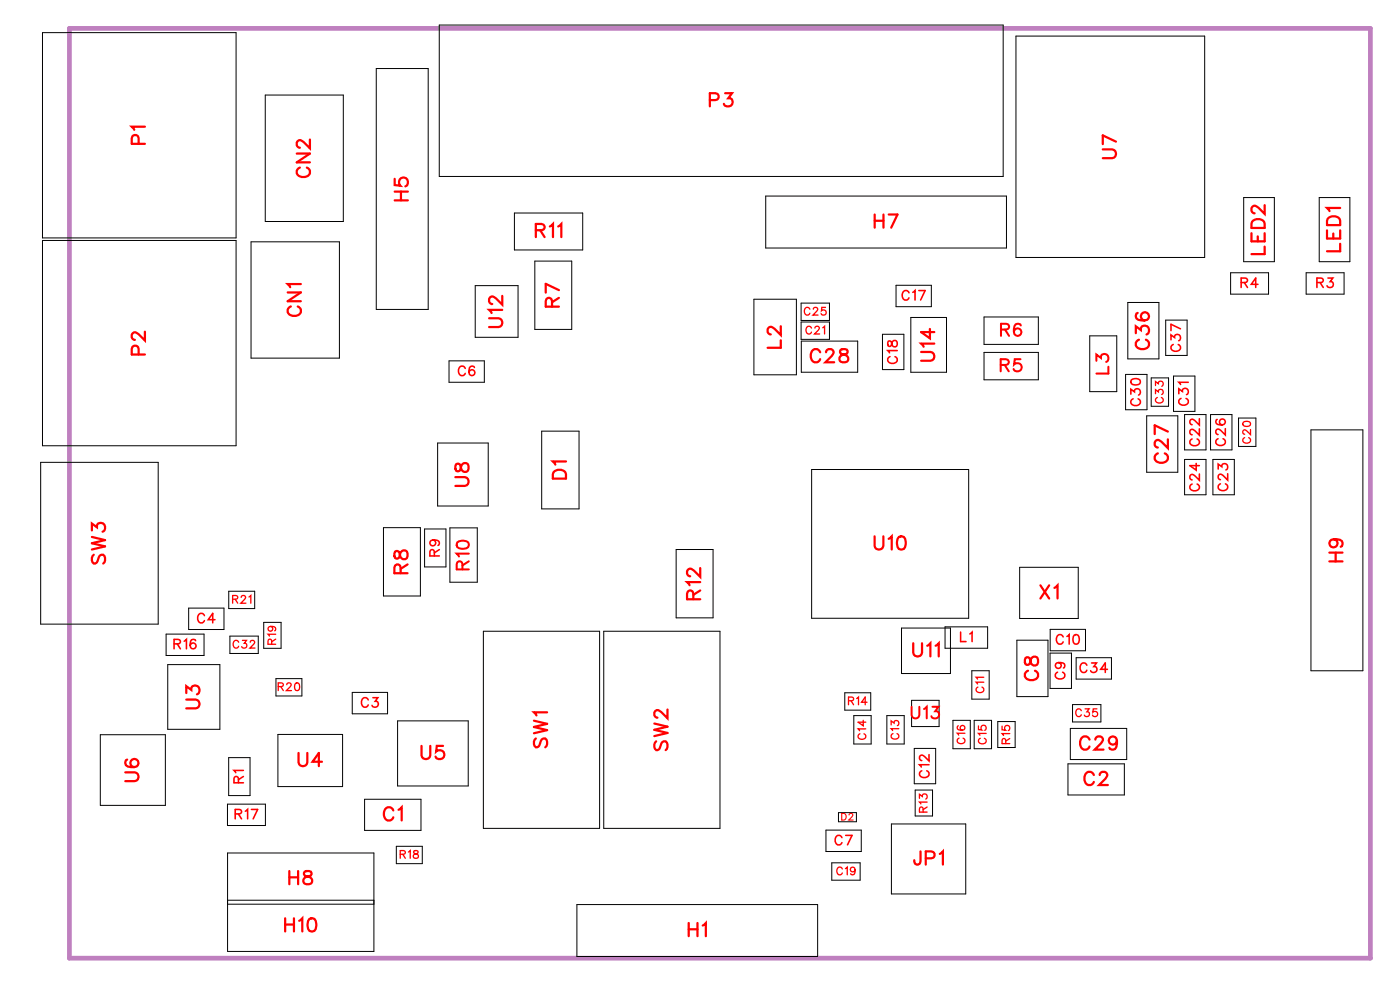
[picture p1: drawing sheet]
<svg xmlns="http://www.w3.org/2000/svg" width="75mm" height="54mm" viewBox="0 0 75 54" stroke-linecap="round" stroke-linejoin="round" font-family="sans-serif">
<path d="M3.7 1.5h70v50h-70z" fill="none" stroke="#bf80bf" stroke-width=".25"/>
<g fill="none" stroke="#000" stroke-width=".05">
<path d="M2.3 1.8h10.4v11h-10.4zM2.3 12.9h10.4v11.1h-10.4zM13.5 13h4.8v6.3h-4.8zM14.3 5.1h4.2v6.8h-4.2zM20.2 3.7h2.8v12.9h-2.8zM23.6 1.3h30.4v8.2h-30.4zM24.2 19.4h1.9v1.2h-1.9zM25.6 15.4h2.3v2.7h-2.3zM27.7 11.5h3.7v1.9h-3.7zM28.8 14h2v3.7h-2zM40.6 16.1h2.3v4.1h-2.3zM41.2 10.5h13v2.8h-13z"/>
<path d="M43.1 16.3h1.5v.9h-1.5zM43.1 17.3h1.5v.9h-1.5zM43.1 18.3h3v1.7h-3zM47.5 18h1.1v1.9h-1.1zM48.2 15.3h1.9v1.2h-1.9zM49 17.1h1.9v2.9h-1.9zM52.9 17h3v1.5h-3zM52.9 19h3v1.4h-3zM54.7 1.9h10.1v11.9h-10.1zM58.6 18.1h1.5v3h-1.5zM60.7 16.3h1.7v3h-1.7zM62.7 17.2h1.2v1.9h-1.2z"/>
<path d="M66.2 14.7h2.1v1.1h-2.1zM66.9 10.6h1.7v3.5h-1.7zM70.3 14.7h2v1.1h-2zM71 10.6h1.6v3.5h-1.6zM2.2 24.9h6.3v8.7h-6.3zM5.4 39.5h3.5v3.8h-3.5zM8.9 34.1h2.1v1.1h-2.1zM9 35.7h2.8v3.5h-2.8zM10.2 32.7h1.9v1.2h-1.9zM12.3 31.8h1.4v.9h-1.4zM12.4 34.2h1.5v.9h-1.5zM14.2 33.5h.9v1.4h-.9z"/>
<path d="M14.8 36.5h1.4v.9h-1.4zM15 39.5h3.4v2.8h-3.4zM19 37.2h1.9v1.2h-1.9zM20.6 28.4h2v3.6h-2zM21.4 38.8h3.8v3.5h-3.8zM22.8 28.4h1.2v2.1h-1.2zM23.5 23.8h2.8v3.4h-2.8zM24.2 28.4h1.5v2.9h-1.5zM26 33.9h6.3v10.6h-6.3zM29.1 23.2h2.1v4.2h-2.1zM32.5 33.9h6.2v10.6h-6.2zM36.4 29.6h2v3.6h-2z"/>
<path d="M43.7 25.2h8.4v8h-8.4zM45.5 37.3h1.4v.9h-1.4zM45.9 38.5h1v1.5h-1zM47.7 38.5h1v1.5h-1zM48.5 33.8h2.6v2.4h-2.6zM49 37.7h1.5v1.4h-1.5zM50.8 33.7h2.3v1.2h-2.3zM51.3 38.7h.9v1.6h-.9zM52.3 36.1h.9v1.5h-.9zM52.4 38.7h1v1.6h-1zM53.7 38.8h.9v1.4h-.9zM54.7 34.4h1.7v3.1h-1.7z"/>
<path d="M54.9 30.5h3.1v2.8h-3.1zM56.5 35.1h1.2v1.9h-1.2zM56.5 33.8h1.9v1.2h-1.9zM57.6 39.2h3v1.6h-3zM57.7 37.9h1.5v.9h-1.5zM57.9 35.4h1.9v1.1h-1.9zM60.6 20.1h1.1v1.9h-1.1zM61.7 22.4h1.7v3h-1.7zM61.9 20.3h1v1.5h-1zM63.1 20.2h1.2v1.9h-1.2zM63.7 22.3h1.2v1.9h-1.2zM63.7 24.7h1.2v1.9h-1.2z"/>
<path d="M65.1 22.3h1.2v1.9h-1.2zM65.3 24.7h1.1v1.9h-1.1zM66.6 22.5h1v1.5h-1zM70.5 23.1h2.8v13h-2.8zM12.2 43.2h2.1v1.2h-2.1zM12.2 48.6h7.9M12.2 45.9h7.9v5.3h-7.9zM12.2 48.4h7.9M12.3 40.7h1.2v2.1h-1.2zM19.6 43h3.1v1.7h-3.1zM21.3 45.5h1.4v.9h-1.4zM31 48.6h13v2.8h-13z"/>
<path d="M44.4 44.6h1.9v1.2h-1.9zM44.8 46.4h1.5v.9h-1.5zM45.1 43.7h1v.5h-1zM48 44.3h4v3.8h-4zM49.2 40.2h1.1v1.9h-1.1zM49.2 42.5h1v1.4h-1zM57.5 41.1h3v1.6h-3z"/>
</g>
<g fill="none" stroke="#f00" stroke-width=".12">
<path d="M7.5 7.7l-.1-.4h-.2l-.1 .4h.7M7.5 19.1l-.1-.4-.2-.1-.1 .5h.7M7.8 6.8h-.7l.1 .2M7.8 17.8v.5l-.3-.3-.3-.1-.1 .1v.1l.2 .2M15.5 15.7h.7l-.7 .5h.7M15.6 16.5a.26 .26 0 0 0-.1 .3 .26 .26 0 0 0 .3 .2h.1a.26 .26 0 0 0 .3-.2 .26 .26 0 0 0-.2-.3M16 8.3h.7l-.7 .4h.7M16.1 9a.26 .26 0 0 0-.1 .3 .26 .26 0 0 0 .2 .2h.2a.26 .26 0 0 0 .3-.2 .26 .26 0 0 0-.2-.3M16.2 15.3h-.7l.1 .1M16.7 7.5v.5l-.4-.4-.2-.1-.1 .2v.1l.1 .1M21.2 9.6v.4h.3a.25 .25 0 0 1 0-.4 .25 .25 0 0 1 .4 .1 .25 .25 0 0 1-.1 .3M21.2 10.8h.7"/>
<path d="M21.2 10.3h.7M21.6 10.3v.5M26.3 17.1h.5l.2 .2-.1 .3h-.6M27 16.7h-.7l.2 .1M27 15.9v.5l-.3-.4-.2-.1-.2 .2v.1l.2 .1M28.8 12.4l.4-.1 .1-.1-.2-.2h-.3v.8M29.1 12.4l.2 .4M29.6 12.2l.2-.2v.8M29.7 16.5v-.4l-.2-.1-.1 .2v.3h.7M30 12.2l.2-.2v.8M30.1 16l-.4 .3M30.1 15.6l-.7-.3v.4"/>
<path d="M38.2 5.4l.4-.1v-.2l-.4-.1v.7M39 5h.4l-.2 .3a.24 .24 0 0 1 .2 .4 .25 .25 0 0 1-.5-.1M42 17.5v.5l-.3-.3-.3-.1-.1 .1v.1l.2 .2M42 18.3v.4h-.7M44.1 18.9a.26 .26 0 0 0-.3-.1 .26 .26 0 0 0-.2 .2v.2a.26 .26 0 0 0 .2 .3 .26 .26 0 0 0 .3-.2M44.4 18.9l.2-.1h.1l.2 .1-.1 .2-.4 .4h.5M45.2 18.8v.2l.3 .1 .1 .1a.24 .24 0 0 1-.2 .3 .24 .24 0 0 1-.2-.3l.4-.3v-.1zM47.1 11.5v.7M47.1 11.9h.4M47.5 11.5v.7M47.8 11.5h.5l-.3 .7M49.6 18.9h.5l.2 .2-.1 .3h-.6"/>
<path d="M50 17.7v.5l-.4-.3h.7M50.3 18.5h-.7l.1 .1M59.3 8h.5l.2 .2-.1 .3h-.6M60 7.6l-.7-.3v.5M61.1 17.9v-.4l.3 .2a.24 .24 0 0 1 .4-.1 .24 .24 0 0 1-.1 .4M61.2 16.8l-.1 .1a.35 .35 0 0 0 .3 .4 .35 .35 0 0 0 .4-.3 .22 .22 0 0 0-.2-.2 .22 .22 0 0 0-.2 .2 .22 .22 0 0 0 .2 .2M61.3 18.3a.26 .26 0 0 0-.2 .3 .26 .26 0 0 0 .3 .2h.2a.26 .26 0 0 0 .2-.2 .26 .26 0 0 0-.1-.3M67.3 12.5v.5h.7v-.5M67.4 11.9l.2-.1 .3 .1 .1 .4h-.7zM67.7 12.7v.3M68 11v.5l-.3-.3-.2-.1-.2 .1v.1l.2 .2M68 13.3v.4h-.7"/>
<path d="M71.4 12.4v.4h.7v-.4M71.5 11.7l.2-.1 .3 .1 .1 .4h-.7zM71.7 12.6v.2M72.1 11.2h-.7l.1 .2M72.1 13.1v.4h-.7M4.9 28.5v-.3l.3 .2a.24 .24 0 0 1 .4-.2 .24 .24 0 0 1-.1 .4M4.9 28.9l.8 .1-.8 .2 .8 .2-.8 .1M5 29.8l-.1 .2 .1 .3 .2-.1 .3-.4h.1l.1 .2-.1 .3M10 37.6h.5l.2 .2-.1 .3h-.6M10 37.3v-.4l.3 .2a.24 .24 0 0 1 .4-.2 .24 .24 0 0 1-.1 .4M21.3 29.7v.3h.1l.3-.4a.24 .24 0 0 1 .2 .2 .24 .24 0 0 1-.2 .3l-.1-.1-.1-.3zM21.6 30.8l-.1-.4h-.1l-.2 .1v.3h.7"/>
<path d="M21.9 30.4l-.3 .2M24.5 25.7h.5l.2 .2-.1 .2h-.6M24.5 25v.3h.2l.3-.4a.24 .24 0 0 1 .2 .2 .24 .24 0 0 1-.2 .3l-.2-.1-.1-.3zM28.7 38.8l.7 .1-.7 .2 .7 .2-.7 .1M28.8 39.7l-.1 .2 .1 .3 .2-.1 .2-.4h.1l.1 .2-.1 .3M29.4 38.3h-.7l.2 .2M29.8 25.3h.2h.4l.1 .4h-.8zM30.5 24.8h-.8l.2 .2M35.2 38.9l.7 .2-.7 .1 .7 .2-.7 .2M35.3 39.9l-.1 .1 .1 .3h.2l.1-.4h.2l.1 .1-.1 .3M35.9 38.2v.4l-.3-.3-.3-.1-.1 .1v.2l.2 .1M37.3 32.2v-.4h-.2l-.1 .1v.3h.7"/>
<path d="M37.7 31.3h-.7l.1 .2M37.7 30.5v.5l-.4-.3-.2-.1-.1 .1v.2l.1 .1M37.7 31.8l-.4 .2M47.1 28.8v.5l.2 .3 .2-.1v-.7M47.8 29l.2-.2v.8M48.4 28.9l.1-.1a.37 .37 0 0 1 .2 .4 .37 .37 0 0 1-.2 .4 .45 .45 0 0 1-.1-.7zM49.1 34.6v.5l.2 .2 .3-.1v-.6M49.9 34.7l.2-.1v.7M50.3 34.7l.2-.1v.7M55.2 35.4v.3l.1 .1 .3-.5a.24 .24 0 0 1 .3 .2 .24 .24 0 0 1-.3 .3l-.1-.1-.1-.3zM55.3 36.1a.26 .26 0 0 0-.2 .3 .26 .26 0 0 0 .3 .2h.2a.26 .26 0 0 0 .3-.2 .26 .26 0 0 0-.2-.3M56 31.5l.5 .7"/>
<path d="M56.5 31.5l-.5 .7M56.7 31.6l.2-.1v.7M58.6 39.8a.26 .26 0 0 0-.3-.2 .26 .26 0 0 0-.2 .3v.1a.26 .26 0 0 0 .2 .3 .26 .26 0 0 0 .3-.2M58.9 39.8l.2-.2h.1l.1 .1-.1 .3-.3 .3h.5M60.1 39.8a.22 .22 0 0 1-.3 .2 .22 .22 0 0 1-.1-.3 .22 .22 0 0 1 .4 0v.1a.34 .34 0 0 1-.3 .5l-.1-.1M62.3 24.4a.26 .26 0 0 0-.2 .3 .26 .26 0 0 0 .3 .2h.2a.26 .26 0 0 0 .2-.2 .26 .26 0 0 0-.1-.3M62.8 23.6v.5l-.3-.3-.2-.1-.2 .1v.1l.2 .2M62.8 23.2l-.7-.3v.4M71.5 30.2h.7M71.5 29.7h.7M71.8 29a.22 .22 0 0 1 .2 .3 .22 .22 0 0 1-.4 .1 .22 .22 0 0 1 0-.4h.2a.34 .34 0 0 1 .4 .3l-.1 .1M71.9 29.7v.5"/>
<path d="M6.7 41.5h.5l.3 .2-.1 .3h-.7M6.8 40.8v.1a.35 .35 0 0 0 .2 .4 .35 .35 0 0 0 .5-.3 .22 .22 0 0 0-.3-.2 .22 .22 0 0 0-.2 .2 .22 .22 0 0 0 .2 .3M15.3 49.4v.7M15.3 49.7h.5M15.6 46.8v.7M15.6 47.2h.4M15.8 49.4v.7M16 46.8v.7M16.1 40.5v.5l.2 .2 .2-.1v-.6M16.1 49.5l.2-.1v.7M16.4 46.9v.2l.3 .1 .1 .1a.24 .24 0 0 1-.2 .3 .24 .24 0 0 1-.3-.3l.5-.3-.1-.1zM16.6 49.4h.2a.37 .37 0 0 1 .2 .3 .37 .37 0 0 1-.2 .4 .45 .45 0 0 1-.2-.7z"/>
<path d="M17.3 41h-.5l.4-.5v.7M21.2 43.6a.26 .26 0 0 0-.3-.2 .26 .26 0 0 0-.2 .3v.2a.26 .26 0 0 0 .2 .2 .26 .26 0 0 0 .3-.1M21.4 43.5l.2-.1v.7M22.7 40.1v.5l.2 .2 .2-.1 .1-.6M23.8 40.1h-.3v.3a.25 .25 0 0 1 .3 0 .25 .25 0 0 1 0 .4 .25 .25 0 0 1-.4-.1M37.1 49.6v.7M37.1 50h.4M37.5 49.6v.7M37.8 49.8l.2-.2v.7M49.5 45.8v.6l-.2 .1-.1-.2M49.8 46.2l.4-.1 .1-.2-.5-.1v.7M50.6 45.9l.1-.1v.7"/>
<path d="M58.9 41.7a.26 .26 0 0 0-.3-.2 .26 .26 0 0 0-.2 .3v.1a.26 .26 0 0 0 .2 .3 .26 .26 0 0 0 .3-.2M59.2 41.7l.1-.2h.1l.2 .1-.1 .3-.4 .3h.5"/>
</g>
<g fill="none" stroke="#f00" stroke-width=".08">
<path d="M25 19.8a.19 .19 0 0 0-.2-.1 .19 .19 0 0 0-.1 .2v.1a.19 .19 0 0 0 .1 .2 .19 .19 0 0 0 .2-.1M25.5 19.8v-.1a.22 .22 0 0 0-.3 .2 .22 .22 0 0 0 .3 .2 .16 .16 0 0 0-.1-.2 .16 .16 0 0 0-.2 .1M47.8 18.4v.2h.1a.21 .21 0 0 1 .1-.2 .21 .21 0 0 1 .3 0v.1l-.1 .1h-.2l-.1-.2zM47.9 19.2a.19 .19 0 0 0-.1 .2 .19 .19 0 0 0 .2 .1h.1a.19 .19 0 0 0 .2-.1 .19 .19 0 0 0-.1-.2M48.3 18.9h-.5l.1 .1M48.9 15.7a.19 .19 0 0 0-.2-.1 .19 .19 0 0 0-.2 .2v.1a.19 .19 0 0 0 .2 .2 .19 .19 0 0 0 .2-.1M49.1 15.7l.1-.1v.5M49.4 15.6h.4l-.3 .5M63 18.3v-.3l.2 .2a.18 .18 0 0 1 .3-.2 .17 .17 0 0 1-.1 .3M63.1 18.5a.19 .19 0 0 0-.1 .2 .19 .19 0 0 0 .2 .2h.1a.19 .19 0 0 0 .2-.2 .19 .19 0 0 0-.1-.2M63.5 17.7l-.5-.3v.4M66.8 15.2h.3v-.2h-.3v.5"/>
<path d="M67 15.2l.1 .3M67.7 15.3h-.4l.3-.3v.5M70.9 15.2h.3v-.2h-.3v.5M71 15.2l.2 .3M71.5 15h.2l-.1 .1a.17 .17 0 0 1 .1 .3 .17 .17 0 0 1-.3 0M9.4 34.6h.3v-.1l-.3-.1v.5M9.5 34.6l.2 .3M9.9 34.5l.1-.1v.5M10.5 34.5v-.1a.22 .22 0 0 0-.3 .2 .22 .22 0 0 0 .3 .2 .16 .16 0 0 0-.1-.2 .16 .16 0 0 0-.2 .1M11 33.1a.19 .19 0 0 0-.2-.1 .19 .19 0 0 0-.2 .2v.1a.19 .19 0 0 0 .2 .2 .19 .19 0 0 0 .2-.1M11.6 33.3h-.4l.2-.3v.5M19.8 37.6a.19 .19 0 0 0-.2-.1 .19 .19 0 0 0-.2 .2v.1a.19 .19 0 0 0 .2 .2 .19 .19 0 0 0 .2-.1"/>
<path d="M20.1 37.5h.2l-.1 .2a.17 .17 0 0 1 .1 .3 .17 .17 0 0 1-.3-.1M23.3 29a.16 .16 0 0 1 .1 .3 .16 .16 0 0 1-.2 0 .16 .16 0 0 1 0-.2h.4v.2M23.4 29.9l-.1-.3h-.1l-.1 .3h.5M23.6 29.6l-.2 .1M51.7 34v.5h.3M52.2 34.1l.1-.1v.5M56.9 36.1a.19 .19 0 0 0-.1 .3 .19 .19 0 0 0 .2 .1h.1a.19 .19 0 0 0 .2-.1 .19 .19 0 0 0-.1-.3M57 35.6a.16 .16 0 0 1 .1 .2 .16 .16 0 0 1-.3 .1 .16 .16 0 0 1 .1-.2h.4l-.1 .2M57.2 34.2a.19 .19 0 0 0-.2-.1 .19 .19 0 0 0-.2 .2v.1a.19 .19 0 0 0 .2 .2 .19 .19 0 0 0 .2-.1M57.4 34.2l.1-.1v.5M57.8 34.2a.23 .23 0 0 1 .3 .2 .23 .23 0 0 1-.3 .2l-.1-.2zM58.5 35.8a.19 .19 0 0 0-.2-.1 .19 .19 0 0 0-.2 .1v.2a.19 .19 0 0 0 .2 .2 .19 .19 0 0 0 .2-.2"/>
<path d="M58.7 35.7h.3l-.1 .1a.17 .17 0 0 1 .1 .3 .17 .17 0 0 1-.3 0M59.6 36h-.4l.3-.3v.5M60.8 21.2v-.3l.2 .2a.18 .18 0 0 1 .3-.2 .17 .17 0 0 1 0 .3M60.9 20.4a.25 .25 0 0 1 .3-.1 .25 .25 0 0 1 .1 .3 .25 .25 0 0 1-.3 .1 .25 .25 0 0 1-.1-.3zM61 21.4a.19 .19 0 0 0-.2 .3 .19 .19 0 0 0 .2 .1h.2a.19 .19 0 0 0 .2-.1 .19 .19 0 0 0-.2-.3M63.4 21.2v-.3l.2 .2a.18 .18 0 0 1 .3-.2 .17 .17 0 0 1-.1 .3M63.5 21.4a.19 .19 0 0 0-.1 .2 .19 .19 0 0 0 .2 .2h.1a.19 .19 0 0 0 .2-.2 .19 .19 0 0 0-.1-.2M63.9 20.6h-.5l.1 .1M64.1 23.6a.19 .19 0 0 0-.1 .2 .19 .19 0 0 0 .2 .2h.1a.19 .19 0 0 0 .2-.2 .19 .19 0 0 0-.1-.2M64.1 26a.19 .19 0 0 0-.1 .2 .19 .19 0 0 0 .2 .2h.1a.19 .19 0 0 0 .2-.2 .19 .19 0 0 0-.1-.2M64.4 24.9v.4l-.4-.3h.5M64.5 23.1v.3l-.4-.3-.1 .2 .1 .1"/>
<path d="M64.5 22.5v.4l-.4-.4-.1 .2 .1 .1M64.5 25.5v.3l-.4-.3-.1 .2 .1 .1M65.5 22.6h-.1a.22 .22 0 0 0 .3 .3 .22 .22 0 0 0 .2-.3 .16 .16 0 0 0-.3 0 .16 .16 0 0 0 .2 .2M65.5 23.6a.19 .19 0 0 0-.1 .2 .19 .19 0 0 0 .2 .2h.1a.19 .19 0 0 0 .2-.2 .19 .19 0 0 0-.1-.2M65.5 25.2v-.2l.2 .1a.17 .17 0 0 1 .3-.1 .17 .17 0 0 1 0 .3M65.7 26a.19 .19 0 0 0-.2 .2 .19 .19 0 0 0 .2 .2h.2a.19 .19 0 0 0 .2-.2 .19 .19 0 0 0-.2-.2M65.9 23v.4l-.4-.3-.1 .2 .1 .1M66.1 25.5v.3l-.5-.3-.1 .2 .2 .1M12.7 43.8l.2-.1 .1-.1-.3-.1v.5M12.8 43.8l.2 .2M12.8 42.1v-.3h-.1l-.1 .3h.5M13.1 41.4h-.5l.1 .2"/>
<path d="M13.1 41.8l-.3 .1M13.2 43.6l.1-.1v.5M13.5 43.5h.4l-.3 .5M45.3 45a.19 .19 0 0 0-.2-.1 .19 .19 0 0 0-.2 .2v.1a.19 .19 0 0 0 .2 .2 .19 .19 0 0 0 .2-.1M45.5 44.9h.3l-.2 .5M49.6 41.4a.19 .19 0 0 0-.1 .3 .19 .19 0 0 0 .2 .1h.1a.19 .19 0 0 0 .2-.1 .19 .19 0 0 0-.1-.3M50 41.1h-.5l.1 .1M50 40.6v.3l-.4-.3-.1 .2 .1 .1"/>
</g>
<g fill="none" stroke="#f00" stroke-width=".07">
<path d="M43.6 16.6a.15 .15 0 0 0-.2-.1 .15 .15 0 0 0-.1 .2v.1a.15 .15 0 0 0 .1 .1 .15 .15 0 0 0 .2-.1M43.7 17.6a.15 .15 0 0 0-.2-.1 .15 .15 0 0 0-.1 .2v.1a.15 .15 0 0 0 .1 .2 .15 .15 0 0 0 .2-.1M43.8 16.6v-.1l.2 .1-.3 .3h.3M43.8 17.6l.1-.1 .2 .1-.3 .4h.3M44.3 17.6l.1-.1v.5M44.4 16.5h-.2v.2a.15 .15 0 0 1 .2 0 .15 .15 0 0 1 0 .2 .15 .15 0 0 1-.2 0M12.5 32.2h.3v-.1l-.3-.1v.4M12.7 32.2l.1 .2M12.8 34.5a.15 .15 0 0 0-.1-.1 .15 .15 0 0 0-.2 .2v.1a.15 .15 0 0 0 .2 .2 .15 .15 0 0 0 .1-.1M13 32.1l.1-.1 .1 .1-.2 .3h.2M13 34.4h.3l-.2 .2a.14 .14 0 0 1 .1 .2 .14 .14 0 0 1-.2 0M13.4 32.1l.1-.1v.4"/>
<path d="M13.5 34.5v-.1l.2 .1-.3 .4h.3M14.6 33.7a.13 .13 0 0 1 .1 .2 .13 .13 0 0 1-.2 0 .13 .13 0 0 1 0-.2h.3v.2M14.6 34.6v-.2h-.1l-.1 .2h.4M14.8 34.1h-.4l.1 .1M14.8 34.4l-.2 .1M15 36.9h.2v-.1l-.2-.1v.4M15.1 36.9l.1 .2M15.4 36.8l.1-.1 .2 .1-.3 .3h.3M45.7 37.7h.2v-.2h-.2v.4M45.8 37.7l.1 .2M46.1 37.6l.1-.1v.4M46.3 39.5a.15 .15 0 0 0-.1 .1 .15 .15 0 0 0 .1 .2h.1a.15 .15 0 0 0 .2-.2 .15 .15 0 0 0-.1-.1"/>
<path d="M46.4 38.7v.3l-.2-.2h.4M46.6 39.2h-.4v.1M46.7 37.8h-.3l.2-.3v.4M47.9 39v-.2l.2 .1a.14 .14 0 0 1 .2-.1 .14 .14 0 0 1 0 .2M48 39.4a.15 .15 0 0 0-.1 .2 .15 .15 0 0 0 .2 .1h.1a.15 .15 0 0 0 .2-.1 .15 .15 0 0 0-.1-.2M48.4 39.2h-.5l.1 .1M51.6 39h-.1a.18 .18 0 0 0 .2 .3 .18 .18 0 0 0 .2-.3 .13 .13 0 0 0-.2 .1 .13 .13 0 0 0 .1 .2M51.6 39.7a.15 .15 0 0 0-.1 .2 .15 .15 0 0 0 .2 .1h.1a.15 .15 0 0 0 .1-.1 .15 .15 0 0 0-.1-.2M51.9 39.4h-.4l.1 .1M52.6 36.9a.15 .15 0 0 0-.1 .2 .15 .15 0 0 0 .2 .1h.1a.15 .15 0 0 0 .1-.1 .15 .15 0 0 0-.1-.2M52.6 39v.2l.2 .1a.15 .15 0 0 1 0-.3 .15 .15 0 0 1 .2 .1 .15 .15 0 0 1 0 .2M52.7 39.7a.15 .15 0 0 0-.1 .2 .15 .15 0 0 0 .2 .1h.1a.15 .15 0 0 0 .2-.1 .15 .15 0 0 0-.1-.2"/>
<path d="M52.9 36.7h-.4l.1 .1M52.9 36.4h-.4l.1 .1M53.1 39.4h-.5l.1 .1M53.9 39v.2l.2 .1a.15 .15 0 0 1 0-.3 .15 .15 0 0 1 .2 .1 .15 .15 0 0 1 0 .2M54.1 40v-.2l-.1-.1-.1 .3h.4M54.3 39.4h-.4l.1 .1M54.3 39.7l-.2 .2M58.2 38.2a.15 .15 0 0 0-.2-.1 .15 .15 0 0 0-.1 .2v.1a.15 .15 0 0 0 .1 .1 .15 .15 0 0 0 .2-.1M58.4 38.1h.2l-.1 .2a.14 .14 0 0 1 .1 .2 .15 .15 0 0 1-.3 0M59 38.1h-.2v.2a.15 .15 0 0 1 .2 0 .15 .15 0 0 1 0 .2 .15 .15 0 0 1-.2 0M62.2 21.2v-.2l.1 .1a.16 .16 0 0 1 .3-.1 .14 .14 0 0 1-.1 .2M62.2 20.7v-.2l.1 .1a.16 .16 0 0 1 .3-.1 .16 .16 0 0 1-.1 .3"/>
<path d="M62.3 21.4a.15 .15 0 0 0-.1 .1 .15 .15 0 0 0 .1 .2h.1a.15 .15 0 0 0 .2-.2 .15 .15 0 0 0-.1-.1M67 23.5a.15 .15 0 0 0-.1 .2 .15 .15 0 0 0 .1 .1h.1a.15 .15 0 0 0 .2-.1 .15 .15 0 0 0-.1-.2M67.3 23.1v.3l-.3-.3-.1 .2 .1 .1M21.5 45.9h.3v-.1l-.3-.1v.5M21.7 45.9l.1 .3M22 45.8l.1-.1v.5M22.3 45.8v.1l.2 .1a.14 .14 0 0 1-.1 .2 .14 .14 0 0 1-.2-.2l.3-.2zM45.3 46.7a.15 .15 0 0 0-.2-.1 .15 .15 0 0 0-.1 .2v.1a.15 .15 0 0 0 .1 .1 .15 .15 0 0 0 .2-.1M45.5 46.7l.1-.1v.4M46 46.8a.13 .13 0 0 1-.2 .1 .13 .13 0 0 1 0-.2 .13 .13 0 0 1 .2 0l-.1 .3h-.1M49.5 42.9v-.2l.1 .1a.16 .16 0 0 1 .3-.1 .16 .16 0 0 1-.1 .3M49.7 43.7v-.3h-.2v.3h.4"/>
<path d="M49.9 43.1h-.4l.1 .1M49.9 43.4l-.2 .1"/>
<circle cx="16" cy="36.9" r=".19"/>
<circle cx="67.1" cy="22.8" r=".19"/>
</g>
<g fill="none" stroke="#f00" stroke-width=".11">
<path d="M53.8 19.6h.4v-.2l-.4-.1v.7M53.9 17.7h.3l.1-.2-.4-.1v.7M54.1 19.6l.2 .4M54.1 17.7l.2 .4M54.9 19.3h-.3v.3a.23 .23 0 0 1 .3 0 .23 .23 0 0 1 0 .3 .23 .23 0 0 1-.4-.1M54.9 17.5v-.1a.32 .32 0 0 0-.4 .3 .32 .32 0 0 0 .2 .4 .2 .2 0 0 0 .3-.2 .2 .2 0 0 0-.2-.2 .2 .2 0 0 0-.2 .1M59 19.4v-.3l.2 .2a.22 .22 0 0 1 .4-.2 .21 .21 0 0 1-.1 .4M59.6 19.7v.4h-.6M24.6 29.2a.32 .32 0 0 1 .4-.2 .32 .32 0 0 1 .2 .4 .32 .32 0 0 1-.4 .1 .32 .32 0 0 1-.2-.3zM24.9 30.6v-.4h-.3v.4h.6M25.2 29.8h-.6l.1 .1M25.2 30.2l-.3 .2"/>
<path d="M49 38v.5l.2 .1 .2-.1 .1-.5M49.7 38.1l.2-.1v.6M50.2 38h.3l-.2 .2a.22 .22 0 0 1 .2 .4 .21 .21 0 0 1-.4-.1"/>
</g>
<path d="M45.3 43.7h.1a.19 .19 0 0 1 .1 .2 .19 .19 0 0 1-.1 .2h-.1zM45.7 43.8l.1-.1 .1 .1-.2 .3h.2" fill="none" stroke="#f00" stroke-width=".06"/>
<g font-size="1.2" fill="#fff">
<text x="8.1" y="7.8" transform="rotate(-90 8.1 7.8)">P1</text>
<text x="17" y="9.6" transform="rotate(-90 17 9.6)">CN2</text>
<text x="22.2" y="10.8" transform="rotate(-90 22.2 10.8)">H5</text>
<text x="38.1" y="6">P3</text>
<text x="60.3" y="8.6" transform="rotate(-90 60.3 8.6)">U7</text>
<text x="16.5" y="17" transform="rotate(-90 16.5 17)">CN1</text>
<text x="27.3" y="17.6" transform="rotate(-90 27.3 17.6)">U12</text>
<text x="28.8" y="13">R11</text>
<text x="30.4" y="16.6" transform="rotate(-90 30.4 16.6)">R7</text>
<text x="47" y="12.5">H7</text>
<text x="68.3" y="13.7" transform="rotate(-90 68.3 13.7)">LED2</text>
<text x="72.4" y="13.6" transform="rotate(-90 72.4 13.6)">LED1</text>
<text x="8.1" y="19.1" transform="rotate(-90 8.1 19.1)">P2</text>
<text x="42.3" y="18.8" transform="rotate(-90 42.3 18.8)">L2</text>
<text x="43.6" y="19.8">C28</text>
<text x="50.6" y="19.5" transform="rotate(-90 50.6 19.5)">U14</text>
<text x="62.1" y="18.8" transform="rotate(-90 62.1 18.8)">C36</text>
<text x="25.5" y="26.2" transform="rotate(-90 25.5 26.2)">U8</text>
<text x="30.8" y="25.8" transform="rotate(-90 30.8 25.8)">D1</text>
<text x="47" y="29.8">U10</text>
<text x="63.1" y="24.9" transform="rotate(-90 63.1 24.9)">C27</text>
<text x="6" y="30.4" transform="rotate(-90 6 30.4)">SW3</text>
<text x="22.2" y="30.9" transform="rotate(-90 22.2 30.9)">R8</text>
<text x="38" y="32.3" transform="rotate(-90 38 32.3)">R12</text>
<text x="49.1" y="35.6">U11</text>
<text x="55.9" y="32.5">X1</text>
<text x="72.5" y="30.3" transform="rotate(-90 72.5 30.3)">H9</text>
<text x="11" y="38.2" transform="rotate(-90 11 38.2)">U3</text>
<text x="16" y="41.5">U4</text>
<text x="22.6" y="41.1">U5</text>
<text x="29.7" y="40.2" transform="rotate(-90 29.7 40.2)">SW1</text>
<text x="36.2" y="40.4" transform="rotate(-90 36.2 40.4)">SW2</text>
<text x="56.2" y="36.6" transform="rotate(-90 56.2 36.6)">C8</text>
<text x="58.1" y="40.6">C29</text>
<text x="7.7" y="42.1" transform="rotate(-90 7.7 42.1)">U6</text>
<text x="15.5" y="47.8">H8</text>
<text x="20.6" y="44.4">C1</text>
<text x="49.1" y="46.8">JP1</text>
<text x="58.3" y="42.5">C2</text>
<text x="15.3" y="50.4">H10</text>
<text x="37" y="50.6">H1</text>
</g>
<g font-size="1.1" fill="#fff">
<text x="53.8" y="20.2">R5</text>
<text x="53.8" y="18.3">R6</text>
<text x="59.9" y="20.1" transform="rotate(-90 59.9 20.1)">L3</text>
<text x="25.5" y="30.7" transform="rotate(-90 25.5 30.7)">R10</text>
<text x="49" y="38.9">U13</text>
</g>
<g font-size=".9" fill="#fff">
<text x="48.5" y="16.3">C17</text>
<text x="66.7" y="15.7">R4</text>
<text x="70.8" y="15.7">R3</text>
<text x="24.6" y="20.4">C6</text>
<text x="48.5" y="19.6" transform="rotate(-90 48.5 19.6)">C18</text>
<text x="61.6" y="21.9" transform="rotate(-90 61.6 21.9)">C30</text>
<text x="63.7" y="18.9" transform="rotate(-90 63.7 18.9)">C37</text>
<text x="64.1" y="21.8" transform="rotate(-90 64.1 21.8)">C31</text>
<text x="66.1" y="24" transform="rotate(-90 66.1 24)">C26</text>
<text x="23.9" y="29.9" transform="rotate(-90 23.9 29.9)">R9</text>
<text x="64.7" y="26.4" transform="rotate(-90 64.7 26.4)">C24</text>
<text x="64.7" y="24" transform="rotate(-90 64.7 24)">C22</text>
<text x="66.3" y="26.4" transform="rotate(-90 66.3 26.4)">C23</text>
<text x="9.3" y="35.1">R16</text>
<text x="10.6" y="33.7">C4</text>
<text x="51.6" y="34.7">L1</text>
<text x="56.8" y="34.9">C10</text>
<text x="19.4" y="38.2">C3</text>
<text x="50.2" y="41.9" transform="rotate(-90 50.2 41.9)">C12</text>
<text x="57.5" y="36.6" transform="rotate(-90 57.5 36.6)">C9</text>
<text x="58.1" y="36.4">C34</text>
<text x="12.6" y="44.2">R17</text>
<text x="13.3" y="42.1" transform="rotate(-90 13.3 42.1)">R1</text>
<text x="44.9" y="45.6">C7</text>
</g>
<g font-size=".7" fill="#fff">
<text x="43.2" y="17.1">C25</text>
<text x="43.3" y="18.1">C21</text>
<text x="62.8" y="21.7" transform="rotate(-90 62.8 21.7)">C33</text>
<text x="67.5" y="23.9" transform="rotate(-90 67.5 23.9)">C20</text>
<text x="12.5" y="32.6">R21</text>
<text x="12.5" y="35">C32</text>
<text x="15" y="34.7" transform="rotate(-90 15 34.7)">R19</text>
<text x="14.9" y="37.3">R20</text>
<text x="45.6" y="38.1">R14</text>
<text x="46.8" y="39.8" transform="rotate(-90 46.8 39.8)">C14</text>
<text x="48.5" y="39.8" transform="rotate(-90 48.5 39.8)">C13</text>
<text x="52.1" y="40" transform="rotate(-90 52.1 40)">C16</text>
<text x="53.1" y="37.3" transform="rotate(-90 53.1 37.3)">C11</text>
<text x="53.2" y="40" transform="rotate(-90 53.2 40)">C15</text>
<text x="54.5" y="40" transform="rotate(-90 54.5 40)">R15</text>
<text x="57.8" y="38.7">C35</text>
<text x="21.5" y="46.3">R18</text>
<text x="45" y="47.2">C19</text>
<text x="50.1" y="43.7" transform="rotate(-90 50.1 43.7)">R13</text>
</g>
<text font-size=".6" fill="#fff" x="45.3" y="44.2">D2</text>
</svg>
